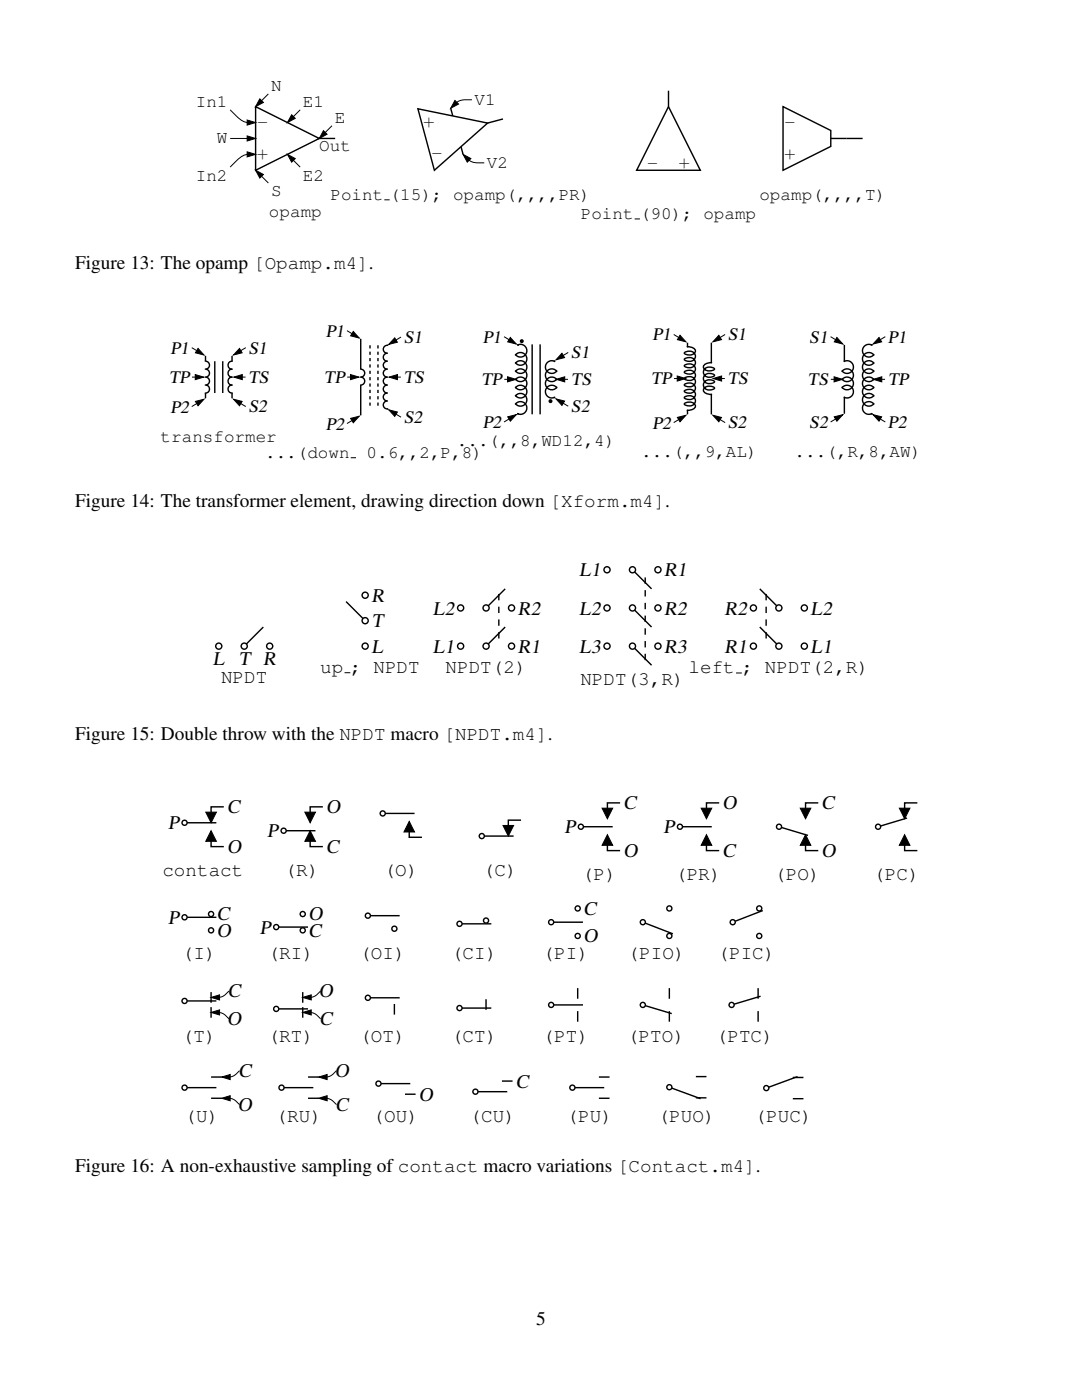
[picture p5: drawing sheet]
<svg xmlns="http://www.w3.org/2000/svg" width="216mm" height="279mm" viewBox="0 0 216 279" stroke-linecap="round" stroke-linejoin="round" font-family="sans-serif">
<g fill="none" stroke="#000" stroke-width=".28">
<path d="M133.4 18.1v3.2M51 21.3l12.7 6.3-12.7 6.4zM63.7 27.6h3.2M83.4 21.7l13.9 2.9-10.6 9.4zM89.9 21.6l.4 1.5M92 29.3l.4 1.5M100.4 23.7l-3.1 .9M133.4 21.3l6.3 12.7h-12.7zM156.2 21.3l9.6 4.7v3.2l-9.6 4.8zM165.8 27.6h6.3M40.9 72.1h.1M40.9 73.7h.1"/>
<path d="M40.9 75.3h.1M40.9 76.8h.1M40.9 78.4h.1M41 72.1a.79 .79 0 0 1 .8 .8 .79 .79 0 0 1-.8 .8M41 73.7a.79 .79 0 0 1 .8 .8 .79 .79 0 0 1-.8 .8M41 75.3a.79 .79 0 0 1 .8 .8 .79 .79 0 0 1-.8 .7M41 76.8a.79 .79 0 0 1 .8 .8 .79 .79 0 0 1-.8 .8M41 71v1.1M41 78.4v1.1M42.9 72.1v6.3M44.4 72.1v6.3M46.3 76.8a.79 .79 0 0 0-.8 .8 .79 .79 0 0 0 .8 .8"/>
<path d="M46.3 75.3a.79 .79 0 0 0-.8 .8 .79 .79 0 0 0 .8 .7M46.3 73.7a.79 .79 0 0 0-.8 .8 .79 .79 0 0 0 .8 .8M46.3 72.1a.79 .79 0 0 0-.8 .8 .79 .79 0 0 0 .8 .8M46.3 72.1h.1M46.3 73.7h.1M46.3 75.3h.1M46.3 76.8h.1M46.3 78.4h.1M46.3 71v1.1M46.3 78.4v1.1M71.8 73.7h.2M71.8 75.3h.2"/>
<path d="M71.8 76.8h.2M72 73.7a.79 .79 0 0 1 .8 .8 .79 .79 0 0 1-.8 .8M72 75.3a.79 .79 0 0 1 .8 .8 .79 .79 0 0 1-.8 .7M72 67.6v6.1M72 76.8v6.1M77.3 78.4a.79 .79 0 0 0-.8 .8 .79 .79 0 0 0 .8 .8M77.3 76.8a.79 .79 0 0 0-.8 .8 .79 .79 0 0 0 .8 .8M77.3 75.3a.79 .79 0 0 0-.8 .8 .79 .79 0 0 0 .8 .7M77.3 73.7a.79 .79 0 0 0-.8 .8 .79 .79 0 0 0 .8 .8M77.3 72.1a.79 .79 0 0 0-.8 .8 .79 .79 0 0 0 .8 .8M77.3 70.5a.79 .79 0 0 0-.8 .8 .79 .79 0 0 0 .8 .8M77.3 68.9a.79 .79 0 0 0-.8 .8 .79 .79 0 0 0 .8 .8"/>
<path d="M77.3 68.9h.1M77.3 72.1h.1M77.3 73.7h.1M77.3 75.3h.1M77.3 76.8h.1M77.3 78.4h.1M77.3 70.5h.1M103.3 68.8h.1M103.3 68.8a1.27 1.27 0 0 1 1.7 .6 1.27 1.27 0 0 1-.4 1.6 1.27 1.27 0 0 1-1.7-.2 1.27 1.27 0 0 1 1.8-.1 1.27 1.27 0 0 1 0 1.8 1.27 1.27 0 0 1-1.8-.1 1.27 1.27 0 0 1 1.8-.1 1.27 1.27 0 0 1 0 1.9 1.27 1.27 0 0 1-1.8-.1 1.27 1.27 0 0 1 1.8-.1 1.27 1.27 0 0 1 0 1.8 1.27 1.27 0 0 1-1.8-.1 1.27 1.27 0 0 1 1.8-.1 1.27 1.27 0 0 1 0 1.8 1.27 1.27 0 0 1-1.8-.1 1.27 1.27 0 0 1 1.8-.1 1.27 1.27 0 0 1 0 1.9 1.27 1.27 0 0 1-1.8-.1 1.27 1.27 0 0 1 1.8-.1 1.27 1.27 0 0 1 0 1.8 1.27 1.27 0 0 1-1.8-.1 1.27 1.27 0 0 1 1.7-.2 1.27 1.27 0 0 1 .4 1.7 1.27 1.27 0 0 1-1.7 .5M106.2 68.7v14M107.8 68.7v14M110.6 72v.1a1.27 1.27 0 0 0-1.6 .5 1.27 1.27 0 0 0 .4 1.7 1.27 1.27 0 0 0 1.7-.2 1.27 1.27 0 0 0-1.9-.1 1.27 1.27 0 0 0 0 1.8 1.27 1.27 0 0 0 1.9-.1 1.27 1.27 0 0 0-1.9-.1 1.27 1.27 0 0 0 0 1.8 1.27 1.27 0 0 0 1.9-.1 1.27 1.27 0 0 0-1.7-.2 1.27 1.27 0 0 0-.4 1.7 1.27 1.27 0 0 0 1.6 .5v.1"/>
<path d="M137.2 68.4v.8a1.53 1.53 0 0 1 1.6 .8 1.37 1.37 0 0 1-2.3 .5 1.23 1.23 0 0 1 1.5-.4 1.23 1.23 0 0 1 .7 1.3 1.38 1.38 0 0 1-2.2 .3 1.23 1.23 0 0 1 1.5-.3 1.23 1.23 0 0 1 .7 1.3 1.38 1.38 0 0 1-2.2 .3 1.23 1.23 0 0 1 1.5-.3 1.23 1.23 0 0 1 .7 1.3 1.38 1.38 0 0 1-2.2 .3 1.23 1.23 0 0 1 1.5-.4 1.23 1.23 0 0 1 .7 1.3 1.38 1.38 0 0 1-2.2 .3 1.23 1.23 0 0 1 1.5-.3 1.23 1.23 0 0 1 .7 1.3 1.38 1.38 0 0 1-2.2 .3 1.23 1.23 0 0 1 1.5-.3 1.23 1.23 0 0 1 .7 1.3 1.38 1.38 0 0 1-2.2 .3 1.23 1.23 0 0 1 1.5-.4 1.23 1.23 0 0 1 .7 1.3 1.38 1.38 0 0 1-2.2 .4 1.23 1.23 0 0 1 1.5-.4 1.23 1.23 0 0 1 .7 1.3 1.38 1.38 0 0 1-2.2 .3 1.37 1.37 0 0 1 2.3 .5 1.31 1.31 0 0 1-1.6 .8v.8M141.9 68.4v4a1.53 1.53 0 0 0-1.5 .8 1.37 1.37 0 0 0 2.2 .4 1.23 1.23 0 0 0-1.5-.3 1.23 1.23 0 0 0-.7 1.3 1.38 1.38 0 0 0 2.2 .3 1.23 1.23 0 0 0-1.5-.3 1.23 1.23 0 0 0-.7 1.3 1.38 1.38 0 0 0 2.2 .3 1.23 1.23 0 0 0-1.5-.4 1.23 1.23 0 0 0-.7 1.3 1.38 1.38 0 0 0 2.2 .4 1.37 1.37 0 0 0-2.2 .4 1.31 1.31 0 0 0 1.5 .8v4M168.5 68.8v3.3a1.27 1.27 0 0 1 1.6 .5 1.27 1.27 0 0 1-.4 1.7 1.27 1.27 0 0 1-1.7-.2 1.27 1.27 0 0 1 1.9-.1 1.27 1.27 0 0 1 0 1.8 1.27 1.27 0 0 1-1.9-.1 1.27 1.27 0 0 1 1.9-.1 1.27 1.27 0 0 1 0 1.8 1.27 1.27 0 0 1-1.9-.1 1.27 1.27 0 0 1 1.7-.2 1.27 1.27 0 0 1 .4 1.7 1.27 1.27 0 0 1-1.6 .5v3.3M173.9 68.8a1.27 1.27 0 0 0-1.6 .6 1.27 1.27 0 0 0 .3 1.6 1.27 1.27 0 0 0 1.7-.2 1.27 1.27 0 0 0-1.8-.1 1.27 1.27 0 0 0 0 1.8 1.27 1.27 0 0 0 1.8-.1 1.27 1.27 0 0 0-1.8-.1 1.27 1.27 0 0 0 0 1.9 1.27 1.27 0 0 0 1.8-.1 1.27 1.27 0 0 0-1.8-.1 1.27 1.27 0 0 0 0 1.8 1.27 1.27 0 0 0 1.8-.1 1.27 1.27 0 0 0-1.8-.1 1.27 1.27 0 0 0 0 1.8 1.27 1.27 0 0 0 1.8-.1 1.27 1.27 0 0 0-1.8-.1 1.27 1.27 0 0 0 0 1.9 1.27 1.27 0 0 0 1.8-.1 1.27 1.27 0 0 0-1.8-.1 1.27 1.27 0 0 0 0 1.8 1.27 1.27 0 0 0 1.8-.1 1.27 1.27 0 0 0-1.7-.2 1.27 1.27 0 0 0-.3 1.7 1.27 1.27 0 0 0 1.6 .5M173.9 68.8h.1M77.3 81.6h.1M77.3 80a.79 .79 0 0 0-.8 .8 .79 .79 0 0 0 .8 .8M77.3 80h.1M103.3 82.6h.1M173.9 82.6h.1"/>
</g>
<g fill="#000" stroke="#000" stroke-width=".2">
<path d="M51.8 19.7l.8 .7-1.6 .9zM49.3 23.9l1.7 .6-1.7 .5zM49.3 30.3l1.7 .5-1.7 .5zM49.3 27.1l1.7 .5-1.7 .5zM51 34l1.6 .8-.8 .7zM58.2 22.9l.7 .7-1.5 .9zM57.4 30.8l1.5 .8-.7 .8zM64.5 26.1l.8 .7-1.6 .8zM90.8 20l.7 .8-1.6 .8zM92.4 30.8l1.6 .8-.8 .8zM39 74.8l1.7 .5-1.7 .5zM39.5 69.5l1.2 1.3-1.7-.4z"/>
<path d="M47.8 69.5l.5 .9-1.7 .4zM46.7 75.3l1.6-.5v1zM69.9 74.8l1.7 .5-1.7 .5zM70.5 66.2l1.2 1.3-1.7-.5zM78.8 67.4l.5 .9-1.7 .4zM77.6 75.3l1.7-.5v1zM101.3 75.2l1.7 .5-1.7 .5zM101.8 67.4l1.2 1.3-1.7-.5zM112.1 70.5l.6 .9-1.8 .4zM111 75.7l1.7-.5v1zM135.1 75l1.7 .5-1.7 .6zM135.7 66.9l1.2 1.3-1.7-.4z"/>
<path d="M143.4 66.9l.6 .9-1.8 .4zM142.3 75.5l1.7-.5v1.1zM166.4 75.2l1.7 .5-1.7 .5zM167 67.4l1.2 1.3-1.7-.5zM175.4 67.4l.5 .8-1.7 .5zM174.3 75.7l1.6-.5v1zM39 80.1l1.7-.4-1.2 1.3zM46.6 79.7l1.7 .4-.5 .9zM70 83.5l1.7-.4-1.2 1.3zM77.6 81.8l1.7 .4-.5 .9zM101.3 83.2l1.7-.4-1.2 1.3zM110.9 79.6l1.8 .4-.6 .9z"/>
<path d="M135.2 83.3l1.7-.4-1.2 1.3zM142.2 82.9l1.8 .4-.6 .9zM166.5 83.2l1.7-.4-1.2 1.3zM174.2 82.8l1.7 .4-.5 .9z"/>
</g>
<g fill="none" stroke="#000" stroke-width=".2">
<path d="M53.5 18.7l-2.1 2.2M94.2 19.9a3.7 3.7 0 0 0-3.9 1.4M45.9 21.9a7.6 7.6 0 0 0 3.2 2.5l1.4 .1M45.9 27.6h4.6M50.5 30.8a3.5 3.5 0 0 0-3.3 1.3l-1.3 1.2M51.4 34.3l2.1 2.2M57.7 31.2l2.2 2.1M59.9 21.9l-2.2 2.2M66.2 25.1l-2.1 2.2M76.7 39.9h1.1M92.7 31.2a2.97 2.97 0 0 0 2.7 1.3h1.2M126.6 43.7h1.1"/>
<path d="M38.3 69.4l2 1.2M38.3 75.3h1.9M40.3 79.9l-2 1.2M47 79.9l2 1.2M47.1 75.3h1.9M49 69.4l-2 1.2M69.2 66l2.1 1.2M69.3 75.3h1.8M78.1 75.3h1.9M80 67.3l-2 1.2M100.6 67.2l2 1.2M100.6 75.7h1.9"/>
<path d="M111.4 79.9l2 1.2M111.5 75.7h1.8M113.4 70.3l-2 1.3M134.4 66.8l2.1 1.2M134.5 75.5h1.8M142.8 75.5h1.8M144.7 66.8l-2 1.2M165.7 67.2l2.1 1.2M165.8 75.7h1.8M174.7 75.7h1.9M176.7 67.2l-2.1 1.2M70 91.3h1"/>
<path d="M71.3 83.3l-2.1 1.2M78 82l2 1.3M102.6 83l-2 1.2M136.5 83.1l-2.1 1.2M142.7 83.1l2 1.2M167.8 83l-2.1 1.2M174.6 83l2.1 1.2"/>
<circle cx="102.9" cy="75.7" r=".07"/>
<circle cx="102.9" cy="77.3" r=".07"/>
<circle cx="102.9" cy="72.4" r=".07"/>
<circle cx="102.9" cy="79" r=".07"/>
<circle cx="102.9" cy="74.1" r=".07"/>
<circle cx="102.9" cy="70.8" r=".07"/>
<circle cx="103.3" cy="68.8" r=".07"/>
<circle cx="110.6" cy="72.1" r=".07"/>
<circle cx="110.6" cy="79.3" r=".07"/>
<circle cx="111.1" cy="75.7" r=".07"/>
<circle cx="111.1" cy="77.3" r=".07"/>
<circle cx="111.1" cy="74.1" r=".07"/>
<circle cx="137.2" cy="69.2" r=".07"/>
<circle cx="141.9" cy="72.4" r=".07"/>
<circle cx="141.9" cy="78.7" r=".07"/>
<circle cx="168" cy="75.7" r=".07"/>
<circle cx="168" cy="77.3" r=".07"/>
<circle cx="168" cy="74.1" r=".07"/>
<circle cx="168.5" cy="72.1" r=".07"/>
<circle cx="168.5" cy="79.3" r=".07"/>
<circle cx="173.9" cy="68.8" r=".07"/>
<circle cx="174.3" cy="75.7" r=".07"/>
<circle cx="174.3" cy="77.3" r=".07"/>
<circle cx="174.3" cy="72.4" r=".07"/>
<circle cx="174.3" cy="79" r=".07"/>
<circle cx="174.3" cy="70.8" r=".07"/>
<circle cx="174.3" cy="74.1" r=".07"/>
<circle cx="102.9" cy="80.6" r=".07"/>
<circle cx="103.3" cy="82.6" r=".07"/>
<circle cx="137.2" cy="81.9" r=".07"/>
<circle cx="173.9" cy="82.6" r=".07"/>
<circle cx="174.3" cy="80.6" r=".07"/>
</g>
<path d="M73.8 68.9v12.7M75.4 68.9v12.7" fill="none" stroke="#000" stroke-width=".28" stroke-dasharray=".6 .6" stroke-linecap="butt"/>
<g fill="#000" stroke="#000" stroke-width=".28">
<circle cx="104.1" cy="68.1" r=".25"/>
<circle cx="109.8" cy="80.1" r=".25"/>
</g>
<circle cx="43.7" cy="129" r=".61" fill="#fff" stroke="#000" stroke-width=".28"/>
<path d="M48.7 129h.1M52.5 125.1l-3.8 3.9M53.8 129h.1" fill="none" stroke="#000" stroke-width=".28"/>
<g fill="#fff" stroke="#000" stroke-width=".28">
<circle cx="48.7" cy="129" r=".61"/>
<circle cx="53.8" cy="129" r=".61"/>
<circle cx="72.9" cy="129" r=".61"/>
</g>
<path d="M72.9 118.8h.1M69.1 120.1l3.8 3.8M72.9 123.9h.1" fill="none" stroke="#000" stroke-width=".28"/>
<g fill="#fff" stroke="#000" stroke-width=".28">
<circle cx="72.9" cy="123.9" r=".61"/>
<circle cx="72.9" cy="118.8" r=".61"/>
</g>
<path d="M68.7 134.3h1.2" fill="none" stroke="#000" stroke-width=".2"/>
<circle cx="91.9" cy="129" r=".61" fill="#fff" stroke="#000" stroke-width=".28"/>
<path d="M97 129h.1M100.8 125.1l-3.8 3.9M102.1 129h.1" fill="none" stroke="#000" stroke-width=".28"/>
<g fill="#fff" stroke="#000" stroke-width=".28">
<circle cx="97" cy="129" r=".61"/>
<circle cx="102.1" cy="129" r=".61"/>
<circle cx="91.9" cy="121.3" r=".61"/>
</g>
<path d="M100.8 117.5l-3.8 3.8M97 121.3h.1M102.1 121.3h.1" fill="none" stroke="#000" stroke-width=".28"/>
<g fill="#fff" stroke="#000" stroke-width=".28">
<circle cx="97" cy="121.3" r=".61"/>
<circle cx="102.1" cy="121.3" r=".61"/>
</g>
<path d="M99.5 127.4v-9.5" fill="none" stroke="#000" stroke-width=".28" stroke-dasharray="1.3 1.3" stroke-linecap="butt"/>
<circle cx="121.1" cy="113.7" r=".61" fill="#fff" stroke="#000" stroke-width=".28"/>
<path d="M126.2 113.7h.1M126.2 113.7l3.8 3.8M131.3 113.7h.1" fill="none" stroke="#000" stroke-width=".28"/>
<g fill="#fff" stroke="#000" stroke-width=".28">
<circle cx="126.2" cy="113.7" r=".61"/>
<circle cx="131.3" cy="113.7" r=".61"/>
<circle cx="121.1" cy="121.3" r=".61"/>
</g>
<path d="M126.2 121.3h.1M126.2 121.3l3.8 3.8M131.3 121.3h.1" fill="none" stroke="#000" stroke-width=".28"/>
<g fill="#fff" stroke="#000" stroke-width=".28">
<circle cx="126.2" cy="121.3" r=".61"/>
<circle cx="131.3" cy="121.3" r=".61"/>
<circle cx="121.1" cy="129" r=".61"/>
</g>
<path d="M126.2 129h.1M126.2 129l3.8 3.8M131.3 129h.1" fill="none" stroke="#000" stroke-width=".28"/>
<g fill="#fff" stroke="#000" stroke-width=".28">
<circle cx="126.2" cy="129" r=".61"/>
<circle cx="131.3" cy="129" r=".61"/>
</g>
<path d="M128.7 115.2v17.2" fill="none" stroke="#000" stroke-width=".28" stroke-dasharray="1.3 1.3" stroke-linecap="butt"/>
<circle cx="160.5" cy="129" r=".61" fill="#fff" stroke="#000" stroke-width=".28"/>
<path d="M150.3 129h.1M151.6 125.1l3.8 3.9M155.4 129h.1" fill="none" stroke="#000" stroke-width=".28"/>
<g fill="#fff" stroke="#000" stroke-width=".28">
<circle cx="155.4" cy="129" r=".61"/>
<circle cx="150.3" cy="129" r=".61"/>
<circle cx="160.5" cy="121.3" r=".61"/>
</g>
<path d="M151.6 117.5l3.8 3.8M150.3 121.3h.1M155.4 121.3h.1" fill="none" stroke="#000" stroke-width=".28"/>
<g fill="#fff" stroke="#000" stroke-width=".28">
<circle cx="155.4" cy="121.3" r=".61"/>
<circle cx="150.3" cy="121.3" r=".61"/>
</g>
<path d="M152.9 127.4v-9.5" fill="none" stroke="#000" stroke-width=".28" stroke-dasharray="1.3 1.3" stroke-linecap="butt"/>
<path d="M146.9 134.3h1.1" fill="none" stroke="#000" stroke-width=".2"/>
<circle cx="36.8" cy="164.2" r=".51" fill="#fff" stroke="#000" stroke-width=".28"/>
<path d="M37.3 164.2h5.9M42.1 166.1v2.9h2.6M44.7 161h-2.6v2.9" fill="none" stroke="#000" stroke-width=".28"/>
<path d="M41.1 162.1h2.1l-1.1 2.1zM42.1 165.8l1.1 2.1h-2.1z" fill="#000" stroke="#000" stroke-width=".2"/>
<circle cx="56.6" cy="165.8" r=".51" fill="#fff" stroke="#000" stroke-width=".28"/>
<path d="M57.1 165.8h5.8M61.9 166.1v2.9h2.5M64.4 161h-2.5v2.9" fill="none" stroke="#000" stroke-width=".28"/>
<path d="M60.8 162.1h2.1l-1 2.1zM61.9 165.8l1 2.1h-2.1z" fill="#000" stroke="#000" stroke-width=".2"/>
<circle cx="76.4" cy="162.3" r=".51" fill="#fff" stroke="#000" stroke-width=".28"/>
<path d="M76.9 162.3h5.8M81.7 164.2v2.9h2.5" fill="none" stroke="#000" stroke-width=".28"/>
<path d="M81.7 163.9l1 2.1h-2.1z" fill="#000" stroke="#000" stroke-width=".2"/>
<circle cx="96.1" cy="166.9" r=".51" fill="#fff" stroke="#000" stroke-width=".28"/>
<path d="M96.6 166.9h5.9M104 163.7h-2.6v2.8" fill="none" stroke="#000" stroke-width=".28"/>
<path d="M100.4 164.7h2.1l-1.1 2.2z" fill="#000" stroke="#000" stroke-width=".2"/>
<circle cx="115.9" cy="165" r=".51" fill="#fff" stroke="#000" stroke-width=".28"/>
<path d="M120.1 161.3h2.2l-1.1 2.1zM121.2 166.6l1.1 2.1h-2.2z" fill="#000" stroke="#000" stroke-width=".2"/>
<path d="M116.4 165h5.9M121.2 166.9v2.9h2.5M123.7 160.2h-2.5v2.9" fill="none" stroke="#000" stroke-width=".28"/>
<circle cx="135.7" cy="165" r=".51" fill="#fff" stroke="#000" stroke-width=".28"/>
<path d="M139.9 161.3h2.1l-1 2.1zM141 166.6l1 2.1h-2.1z" fill="#000" stroke="#000" stroke-width=".2"/>
<path d="M136.2 165h5.8M141 166.9v2.9h2.5M143.5 160.2h-2.5v2.9" fill="none" stroke="#000" stroke-width=".28"/>
<circle cx="155.4" cy="165" r=".51" fill="#fff" stroke="#000" stroke-width=".28"/>
<path d="M159.7 161.3h2.1l-1.1 2.1zM160.7 166.6l1.1 2.1h-2.1z" fill="#000" stroke="#000" stroke-width=".2"/>
<path d="M155.9 165.1l5.3 1.6M160.7 166.9v2.9h2.6M163.3 160.2h-2.6v2.9" fill="none" stroke="#000" stroke-width=".28"/>
<circle cx="175.2" cy="165" r=".51" fill="#fff" stroke="#000" stroke-width=".28"/>
<path d="M179.4 161.3h2.2l-1.1 2.1zM180.5 166.6l1.1 2.1h-2.2z" fill="#000" stroke="#000" stroke-width=".2"/>
<path d="M180.5 166.9v2.9h2.5M181 163.3l-5.3 1.5M183 160.2h-2.5v2.9" fill="none" stroke="#000" stroke-width=".28"/>
<circle cx="36.8" cy="183.1" r=".51" fill="#fff" stroke="#000" stroke-width=".28"/>
<path d="M37.3 183.1h5.9" fill="none" stroke="#000" stroke-width=".28"/>
<g fill="#fff" stroke="#000" stroke-width=".28">
<circle cx="42.1" cy="182.4" r=".51"/>
<circle cx="42.1" cy="185.7" r=".51"/>
<circle cx="55.1" cy="185" r=".51"/>
</g>
<path d="M55.6 185h5.9" fill="none" stroke="#000" stroke-width=".28"/>
<g fill="#fff" stroke="#000" stroke-width=".28">
<circle cx="60.4" cy="185.7" r=".51"/>
<circle cx="60.4" cy="182.4" r=".51"/>
<circle cx="73.4" cy="182.7" r=".51"/>
</g>
<path d="M73.9 182.7h5.9" fill="none" stroke="#000" stroke-width=".28"/>
<g fill="#fff" stroke="#000" stroke-width=".28">
<circle cx="78.7" cy="185.3" r=".51"/>
<circle cx="91.7" cy="184.4" r=".51"/>
</g>
<path d="M92.2 184.4h5.8" fill="none" stroke="#000" stroke-width=".28"/>
<g fill="#fff" stroke="#000" stroke-width=".28">
<circle cx="97" cy="183.7" r=".51"/>
<circle cx="110" cy="184" r=".51"/>
<circle cx="115.3" cy="181.3" r=".51"/>
<circle cx="115.3" cy="186.8" r=".51"/>
</g>
<path d="M110.5 184h5.8" fill="none" stroke="#000" stroke-width=".28"/>
<g fill="#fff" stroke="#000" stroke-width=".28">
<circle cx="128.3" cy="184" r=".51"/>
<circle cx="133.6" cy="181.3" r=".51"/>
<circle cx="133.6" cy="186.8" r=".51"/>
</g>
<path d="M128.7 184.2l5.6 2.2" fill="none" stroke="#000" stroke-width=".28"/>
<g fill="#fff" stroke="#000" stroke-width=".28">
<circle cx="146.2" cy="184" r=".51"/>
<circle cx="151.5" cy="181.3" r=".51"/>
<circle cx="151.5" cy="186.8" r=".51"/>
</g>
<path d="M152.2 181.7l-5.5 2.2" fill="none" stroke="#000" stroke-width=".28"/>
<circle cx="36.8" cy="199.8" r=".51" fill="#fff" stroke="#000" stroke-width=".28"/>
<path d="M37.3 199.8h5.9M42.1 198v2.1M42.1 201v2.1" fill="none" stroke="#000" stroke-width=".28"/>
<path d="M42.1 199.1l1.7-.6v1.1zM42.1 202.1l1.7-.6v1.1z" fill="#000" stroke="#000" stroke-width=".2"/>
<path d="M45.7 197.8a2.93 2.93 0 0 1-3.1 1.3M42.6 202.1a2.93 2.93 0 0 1 3.1 1.2" fill="none" stroke="#000" stroke-width=".2"/>
<circle cx="55.1" cy="201.3" r=".51" fill="#fff" stroke="#000" stroke-width=".28"/>
<path d="M60.4 198v2.1M55.6 201.3h5.9M60.4 201v2.1" fill="none" stroke="#000" stroke-width=".28"/>
<path d="M60.4 199.1l1.7-.6v1.1zM60.4 202.1l1.7-.6v1.1z" fill="#000" stroke="#000" stroke-width=".2"/>
<path d="M64 197.8a2.93 2.93 0 0 1-3.1 1.3M60.9 202.1a2.93 2.93 0 0 1 3.1 1.2" fill="none" stroke="#000" stroke-width=".2"/>
<circle cx="73.4" cy="199.1" r=".51" fill="#fff" stroke="#000" stroke-width=".28"/>
<path d="M73.9 199.1h5.9M78.7 200.4v2.1" fill="none" stroke="#000" stroke-width=".28"/>
<circle cx="91.7" cy="201.2" r=".51" fill="#fff" stroke="#000" stroke-width=".28"/>
<path d="M97 199.4v2.1M92.2 201.2h5.8" fill="none" stroke="#000" stroke-width=".28"/>
<circle cx="110" cy="200.6" r=".51" fill="#fff" stroke="#000" stroke-width=".28"/>
<path d="M115.3 197.2v2.1M110.5 200.6h5.8M115.3 201.8v2.1" fill="none" stroke="#000" stroke-width=".28"/>
<circle cx="128.3" cy="200.6" r=".51" fill="#fff" stroke="#000" stroke-width=".28"/>
<path d="M133.6 197.2v2.1M128.8 200.7l5.2 1.6M133.6 201.8v2.1" fill="none" stroke="#000" stroke-width=".28"/>
<circle cx="146" cy="200.6" r=".51" fill="#fff" stroke="#000" stroke-width=".28"/>
<path d="M151.3 197.2v2.1M151.8 198.8l-5.3 1.6M151.3 201.8v2.1" fill="none" stroke="#000" stroke-width=".28"/>
<circle cx="36.8" cy="217.1" r=".51" fill="#fff" stroke="#000" stroke-width=".28"/>
<path d="M37.3 217.1h5.9M42.1 214.9h2.1M42.1 219.2h2.1" fill="none" stroke="#000" stroke-width=".28"/>
<path d="M44.2 214.9l1.7-.5v1.1zM44.2 219.2l1.7-.5v1z" fill="#000" stroke="#000" stroke-width=".2"/>
<path d="M44.7 219.2a2.93 2.93 0 0 1 3.1 1.3M47.8 213.7a2.93 2.93 0 0 1-3.1 1.2" fill="none" stroke="#000" stroke-width=".2"/>
<circle cx="56.2" cy="217.1" r=".51" fill="#fff" stroke="#000" stroke-width=".28"/>
<path d="M56.7 217.1h5.8M61.5 219.2h2.1M61.5 214.9h2.1" fill="none" stroke="#000" stroke-width=".28"/>
<path d="M63.6 214.9l1.7-.5v1.1zM63.6 219.2l1.7-.5v1z" fill="#000" stroke="#000" stroke-width=".2"/>
<path d="M64.1 219.2a2.93 2.93 0 0 1 3 1.3M67.1 213.7a2.93 2.93 0 0 1-3 1.2" fill="none" stroke="#000" stroke-width=".2"/>
<circle cx="75.5" cy="216.3" r=".51" fill="#fff" stroke="#000" stroke-width=".28"/>
<path d="M76 216.3h5.9M80.8 218.4h2.1" fill="none" stroke="#000" stroke-width=".28"/>
<circle cx="94.9" cy="217.9" r=".51" fill="#fff" stroke="#000" stroke-width=".28"/>
<path d="M95.4 217.9h5.8M100.2 215.8h2.1" fill="none" stroke="#000" stroke-width=".28"/>
<circle cx="114.2" cy="217.1" r=".51" fill="#fff" stroke="#000" stroke-width=".28"/>
<path d="M114.7 217.1h5.9M119.5 214.9h2.1M119.5 219.2h2.1" fill="none" stroke="#000" stroke-width=".28"/>
<circle cx="133.6" cy="217" r=".51" fill="#fff" stroke="#000" stroke-width=".28"/>
<path d="M134 217.2l5.8 2.1M138.9 214.9h2.1M138.9 219.1h2.1" fill="none" stroke="#000" stroke-width=".28"/>
<circle cx="152.9" cy="217.2" r=".51" fill="#fff" stroke="#000" stroke-width=".28"/>
<path d="M158.2 215h2.1M158.2 219.3h2.1M159.1 214.9l-5.7 2.1" fill="none" stroke="#000" stroke-width=".28"/>
<g font-size="3.8">
<text x="15" y="53.8">Figure 13: The opamp [Opamp.m4].</text>
<text x="15" y="101.3">Figure 14: The transformer element, drawing direction down [Xform.m4].</text>
<text x="115.6" y="115">L1</text>
<text x="132.5" y="115">R1</text>
<text x="74.1" y="120.1">R</text>
<text x="74.1" y="125.2">T</text>
<text x="86.4" y="122.6">L2</text>
<text x="103.3" y="122.6">R2</text>
<text x="115.6" y="122.6">L2</text>
<text x="132.5" y="122.6">R2</text>
<text x="144.6" y="122.6">R2</text>
<text x="161.7" y="122.6">L2</text>
<text x="74.1" y="130.2">L</text>
<text x="86.4" y="130.3">L1</text>
<text x="103.3" y="130.3">R1</text>
<text x="115.6" y="130.2">L3</text>
<text x="132.5" y="130.2">R3</text>
<text x="144.6" y="130.3">R1</text>
<text x="161.7" y="130.3">L1</text>
<text x="42.5" y="132.8">L T R</text>
<text x="44.1" y="136.3">NPDT</text>
<text x="63.9" y="134.3">up ; NPDT</text>
<text x="88.9" y="134.4">NPDT(2)</text>
<text x="115.8" y="136.8">NPDT(3,R)</text>
<text x="137.4" y="134.4">left ; NPDT(2,R)</text>
<text x="15" y="147.8">Figure 15: Double throw with the NPDT macro [NPDT.m4].</text>
<text x="124.4" y="161.5">C</text>
<text x="144.2" y="161.5">O</text>
<text x="163.9" y="161.5">C</text>
<text x="33.5" y="165.5">P</text>
<text x="45.3" y="162.3">C</text>
<text x="53.3" y="167.1">P</text>
<text x="65.1" y="162.3">O</text>
<text x="112.6" y="166.3">P</text>
<text x="132.4" y="166.3">P</text>
<text x="45.3" y="170.2">O</text>
<text x="65.1" y="170.2">C</text>
<text x="124.4" y="171">O</text>
<text x="144.2" y="171">C</text>
<text x="163.9" y="171">O</text>
<text x="32.4" y="174.9">contact</text>
<text x="56.8" y="174.8">(R)</text>
<text x="76.6" y="174.8">(O)</text>
<text x="96.3" y="174.8">(C)</text>
<text x="116.1" y="175.6">(P)</text>
<text x="134.7" y="175.6">(PR)</text>
<text x="154.5" y="175.6">(PO)</text>
<text x="174.3" y="175.6">(PC)</text>
<text x="33.5" y="184.4">P</text>
<text x="43.3" y="183.7">C</text>
<text x="61.6" y="183.7">O</text>
<text x="116.4" y="182.6">C</text>
<text x="36.3" y="191.4">(I)</text>
<text x="43.3" y="187">O</text>
<text x="51.8" y="186.3">P</text>
<text x="53.4" y="191.4">(RI)</text>
<text x="61.6" y="187">C</text>
<text x="71.7" y="191.4">(OI)</text>
<text x="90" y="191.4">(CI)</text>
<text x="108.3" y="191.4">(PI)</text>
<text x="116.4" y="188.1">O</text>
<text x="125.2" y="191.4">(PIO)</text>
<text x="143.2" y="191.4">(PIC)</text>
<text x="45.5" y="199.1">C</text>
<text x="63.6" y="199.1">O</text>
<text x="36.3" y="207.9">(T)</text>
<text x="45.4" y="204.6">O</text>
<text x="53.4" y="207.9">(RT)</text>
<text x="63.7" y="204.6">C</text>
<text x="71.7" y="207.9">(OT)</text>
<text x="90" y="207.9">(CT)</text>
<text x="108.3" y="207.9">(PT)</text>
<text x="125.1" y="207.9">(PTO)</text>
<text x="142.8" y="207.9">(PTC)</text>
<text x="47.6" y="215">C</text>
<text x="66.8" y="215">O</text>
<text x="47.5" y="221.7">O</text>
<text x="66.9" y="221.7">C</text>
<text x="83.6" y="219.7">O</text>
<text x="102.9" y="217">C</text>
<text x="36.8" y="224">(U)</text>
<text x="55" y="224">(RU)</text>
<text x="74.4" y="224">(OU)</text>
<text x="93.7" y="224">(CU)</text>
<text x="113" y="224">(PU)</text>
<text x="131.2" y="224">(PUO)</text>
<text x="150.6" y="224">(PUC)</text>
<text x="15" y="234">Figure 16: A non-exhaustive sampling of contact macro variations [Contact.m4].</text>
<text x="107" y="264.4">5</text>
</g>
<g font-size="3.5">
<text x="39.1" y="21.4">In1</text>
<text x="54.1" y="18.2">N</text>
<text x="60.4" y="21.4">E1</text>
<text x="94.7" y="21">V1</text>
<text x="43.3" y="28.6">W</text>
<text x="66.8" y="24.6">E</text>
<text x="63.7" y="30.2">Out</text>
<text x="97.2" y="33.6">V2</text>
<text x="39.1" y="36">In2</text>
<text x="54.1" y="39.1">S</text>
<text x="60.4" y="36">E2</text>
<text x="65.9" y="40">Point (15); opamp(,,,,PR)</text>
<text x="151.5" y="39.9">opamp(,,,,T)</text>
<text x="53.7" y="43.4">opamp</text>
<text x="115.9" y="43.8">Point (90); opamp</text>
<text x="34" y="70.6">P1</text>
<text x="49.6" y="70.6">S1</text>
<text x="65" y="67.2">P1</text>
<text x="80.6" y="68.4">S1</text>
<text x="96.3" y="68.4">P1</text>
<text x="113.9" y="71.5">S1</text>
<text x="130.2" y="68">P1</text>
<text x="145.2" y="67.9">S1</text>
<text x="161.5" y="68.4">S1</text>
<text x="177.2" y="68.4">P1</text>
<text x="33.7" y="76.4">TP</text>
<text x="49.5" y="76.4">TS</text>
<text x="64.6" y="76.4">TP</text>
<text x="80.5" y="76.4">TS</text>
<text x="96" y="76.9">TP</text>
<text x="113.9" y="76.9">TS</text>
<text x="129.8" y="76.7">TP</text>
<text x="145.2" y="76.7">TS</text>
<text x="161.1" y="76.9">TS</text>
<text x="177.1" y="76.9">TP</text>
<text x="34" y="82.3">P2</text>
<text x="49.6" y="82.3">S2</text>
<text x="113.9" y="82.2">S2</text>
<text x="32.1" y="88.2">transformer</text>
<text x="65" y="85.7">P2</text>
<text x="80.6" y="84.4">S2</text>
<text x="91.2" y="88.9">...(,,8,WD12,4)</text>
<text x="96.3" y="85.4">P2</text>
<text x="130.2" y="85.5">P2</text>
<text x="145.2" y="85.5">S2</text>
<text x="161.5" y="85.4">S2</text>
<text x="177.2" y="85.4">P2</text>
<text x="52.9" y="91.4">...(down</text>
<text x="73.2" y="91.4">0.6,,2,P,8)</text>
<text x="128" y="91.2">...(,,9,AL)</text>
<text x="158.5" y="91.2">...(,R,8,AW)</text>
</g>
<g font-size="2.8">
<text x="51.2" y="25.2">−</text>
<text x="84.4" y="25.1">+</text>
<text x="156.5" y="25.2">−</text>
<text x="51.2" y="31.5">+</text>
<text x="86.1" y="31.3">−</text>
<text x="129.1" y="33.3">−</text>
<text x="135.4" y="33.3">+</text>
<text x="156.5" y="31.5">+</text>
</g>
</svg>
